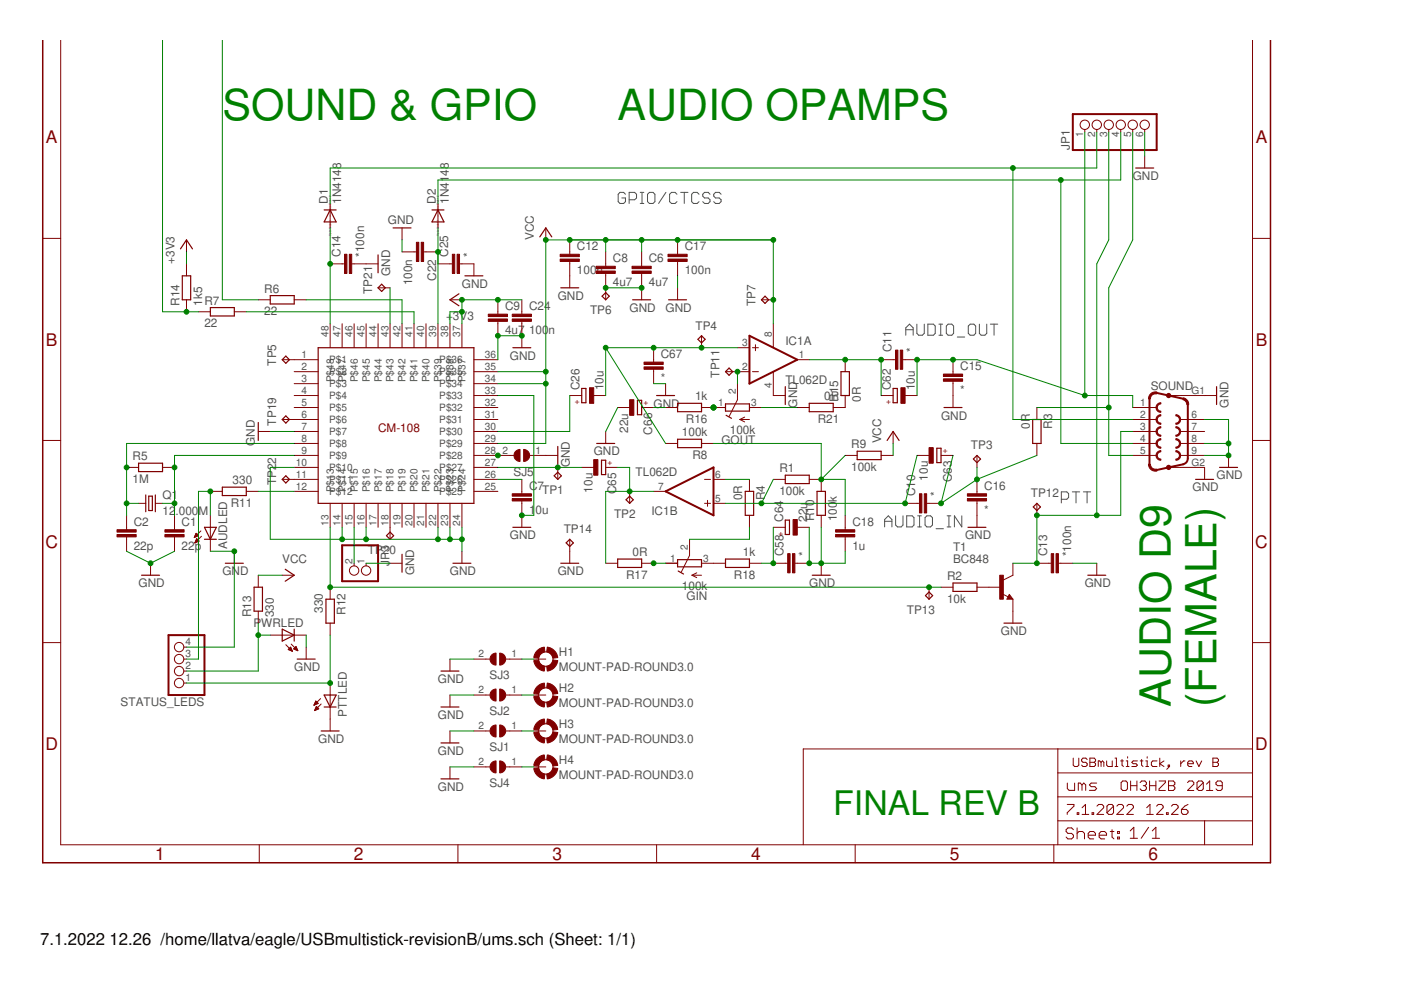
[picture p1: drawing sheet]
<svg xmlns="http://www.w3.org/2000/svg" width="297mm" height="210mm" viewBox="0 0 297 210" stroke-linecap="round" stroke-linejoin="round" font-family="sans-serif">
<g fill="none" stroke="#505050" stroke-width=".21">
<path d="M132.6 41.2l-.4-.4h-.8l-.3 .4v1.6l.3 .3h.8l.4-.3v-.8h-.8M133.4 42.4h1.2l.4-.4v-.8l-.4-.4h-1.2v2.3M135.7 40.8h.8M135.7 43.1h.8M136.1 40.8v2.3M137.7 40.8h.8l.4 .4v1.6l-.4 .3h-.8l-.4-.3v-1.6zM141.2 40.8l-1.6 2.3M143.5 41.2l-.4-.4h-.7l-.4 .4v1.6l.4 .3h.7l.4-.3M144.3 40.8h1.6M145.1 40.8v2.3M148.2 41.2l-.4-.4h-.8l-.4 .4v1.6l.4 .3h.8l.4-.3M150.5 41.2l-.3-.4h-.8l-.4 .4v.4l.4 .4h.8l.3 .4v.4l-.3 .3h-.8l-.4-.3"/>
<path d="M152.9 41.2l-.4-.4h-.8l-.4 .4v.4l.4 .4h.8l.4 .4v.4l-.4 .3h-.8l-.4-.3M192 71.1v-1.6l.8-.8 .8 .8v1.6M192 69.9h1.6M194.4 68.7v2l.4 .4h.8l.4-.4v-2M196.7 68.7h1.2l.4 .4v1.6l-.4 .4h-1.2zM199.1 71.1h.8M199.1 68.7h.8M199.5 68.7v2.4M201 68.7h.8l.4 .4v1.6l-.4 .4h-.8l-.4-.4v-1.6zM203 71.5h1.5M205.3 69.1l.4-.4h.8l.4 .4v1.6l-.4 .4h-.8l-.4-.4zM207.6 68.7v2l.4 .4h.8l.4-.4v-2"/>
<path d="M210 68.7h1.5M210.8 68.7v2.4M187.6 111.7v-1.5l.7-.8 .8 .8v1.5M187.6 110.5h1.5M189.9 109.4v1.9l.4 .4h.8l.4-.4v-1.9M192.2 109.4h1.2l.4 .3v1.6l-.4 .4h-1.2zM194.6 111.7h.7M194.6 109.4h.7M195 109.4v2.3M196.1 109.7l.4-.3h.8l.4 .3v1.6l-.4 .4h-.8l-.4-.4zM198.5 112.1h1.5M200.8 111.7h.8"/>
<path d="M200.8 109.4h.8M201.2 109.4v2.3M203.9 109.4v2.3l-1.5-2.3v2.3M225 105.9h1.2l.4-.4v-.8l-.4-.4h-1.2v2.3M227.4 104.3h1.5M228.1 104.3v2.3M229.7 104.3h1.5M230.5 104.3v2.3"/>
</g>
<g fill="none" stroke="#800000" stroke-width=".21">
<path d="M265.6 8.5v170.6h-252.7v-170.6M230 27.4v.6M232.5 27.4v.6M235.1 27.4v.6M237.6 27.4v.6M240.2 27.4v.6M242.7 27.4v.6M242.7 33.1v2.5M9.1 50.5h3.8M39.5 50.9v2.5M39.5 55.9v2.6M70 43.2v5.1"/>
<path d="M70 55.9h3M74.6 55.9h5.6M85.2 48.3v2.6M85.2 53.4h3.1M89.8 53.4h3.1M92.9 43.2v5.1M92.9 55.9h3M97.4 55.9h3.1v2.6M115.7 48.3v2.6M120.8 50.9v3M120.8 55.4v5.6M128.4 53.4v3.1"/>
<path d="M128.4 58v5.6M136 53.4v3.1M136 58v5.6M143.7 50.9v3M143.7 55.4v3.1M265.6 50.5h3.8M39.5 63.6v2.5M42.1 66.1h2.5M49.7 66.1h2.5M54.8 63.6h2.5M59.8 76.3h7.7M62.4 78.8h5.1"/>
<path d="M62.4 63.6h2.5M70 68.6v5.1M72.5 68.6v5.1M75.1 68.6v5.1M77.6 68.6v5.1M80.2 68.6v5.1M80.2 61h2.5M82.7 68.6v5.1M85.2 68.6v5.1M87.8 68.6v5.1M90.3 68.6v5.1M92.9 68.6v5.1"/>
<path d="M95.4 68.6v5.1M95.4 63.6h2.5M97.9 68.6v5.1M100.5 76.3h5.1M100.5 78.8h5.1M105.6 63.6v3M105.6 68.1v3.1M110.6 63.6v3M110.6 68.1v5.6M138.6 73.7v3.1M138.6 78.3v3M143.7 61v2.6"/>
<path d="M148.7 71.2v2.5M153.8 78.8h5.1M156.4 73.7h2.5M159.5 78.8h1.3M159.5 73.7h1.3M160.2 73.1v1.3M161.4 63.6h2.6M164 78.8v5.1h2.5M164 68.6v5.1M169 76.3h2.6M179.2 76.3v2.5M186.8 76.3h3.1"/>
<path d="M191.4 76.3h3M202.1 76.3v3M9.1 93.4h3.8M26.8 99.1h2.6M34.5 99.1h2.5M54.8 91.5h2.5M59.8 88.9h7.7M62.4 81.3h5.1M62.4 83.9h5.1M62.4 86.4h5.1M62.4 91.5h5.1M62.4 94h5.1"/>
<path d="M62.4 96.6h5.1M62.4 99.1h5.1M100.5 81.3h5.1M100.5 83.9h5.1M100.5 86.4h5.1M100.5 88.9h5.1M100.5 91.5h5.1M100.5 94h5.1M100.5 96.6h8.5M100.5 99.1h5.1M112.3 96.6h6M118.3 99.1v2.5"/>
<path d="M120.8 83.9h2.5M123.3 99.1h2.6M125.9 83.9h2.5M128.4 99.1h2.6M128.4 91.5v2.5M131 86.4h2.5M136 86.4h2.6M141.1 86.4h2.6M141.1 94h2.6M141.1 81.3v2.6M148.7 86.4h5.1M148.7 94h2.6"/>
<path d="M156.4 81.3v3.5l-1.8 3.5M156.9 88.9h2M156.9 88.9l1 .6M157.9 88.4l-1 .5M158.9 86.4h2.5M169 86.4h2.6M179.2 83.9v2.5h-2.5M179.2 96.6h2.5M186.8 83.9h2.6M186.8 96.6h2.6M189.4 91.5v2.5M191.9 83.9h2.5"/>
<path d="M194.4 96.6h2.6M199.5 96.6h2.6M202.1 80.8v5.6M207.1 96.6v2.5M219.8 86.4v2.5M219.8 94v2.6M240.2 86.4h5M240.2 88.9h5M240.2 91.5h5M240.2 94h5M240.2 96.6h5M247.8 83.9h10.1"/>
<path d="M247.8 99.1h7.6v2.5M250.3 88.9h5.1M250.3 91.5h5.1M250.3 94h5.1M250.3 96.6h5.1M260.5 96.6v2.5M265.6 93.4h3.8M26.8 109.3v3M26.8 113.8v3.1M29.4 106.7h1.5M31.9 119.4v2.6M32.9 106.7h1.6"/>
<path d="M37 109.3v3M37 113.8v3.1M41.2 113.9h.2M41.3 113.8h.4M41.3 113.6h.7M41.3 115.1h.1M41.4 115h.2M41.4 113.5h.6M41.4 113.4h.5M41.4 114.9h.5M41.5 113.3h.3M41.5 114.7h.7"/>
<path d="M41.5 113.2h.1M41.5 114.6h.6M41.6 113.1l.5 .5-.9 .4zM41.6 114.5h.4M41.6 114.4h.2M41.7 114.2h.1M41.7 114.2l-.4 .9M41.7 114.2l.5 .5M42.2 114.7l-.9 .4M42.6 112.6l-1.4 1.4M42.7 113.7l-1.4 1.4M44.6 104.2h2.5"/>
<path d="M44.6 109.3v7.6M49.7 116.9v2.5M52.2 104.2h2.6M59.8 101.6h7.7M62.4 104.2h5.1M70 106.7v5.1M72.5 106.7v5.1M75.1 106.7v5.1M75.1 119.4v.6M77.6 106.7v5.1M77.6 119.4v.6M80.2 106.7v5.1"/>
<path d="M82.7 106.7v7.6M82.7 119.4h2.5M85.2 106.7v5.1M87.8 106.7v5.1M90.3 106.7v5.1M92.9 106.7v5.1M95.4 106.7v5.1M97.9 106.7v5.1M97.9 116.9v2.5M100.5 101.6h5.1M100.5 104.2h5.1M110.6 101.6v3.1"/>
<path d="M110.6 106.2v5.6M120.8 114.3v5.1M128.4 119.4h2.6M133.5 104.2v2.5M136 119.4h2.6M138.6 104.2h2.5M141.1 119.4h2.6M146.2 114.3v3.5l-1.8 3.5M148.7 119.4h5.1M149.4 101.6h1.2M149.4 106.7h1.2M150 106.1v1.3"/>
<path d="M151.3 101.6h2.5M151.3 106.7h2.5M158.9 119.4h2.5M158.9 101.6v2.6M158.9 109.3v2.5M164 101.6h2.5M164 119.4h3M164 111.8h2.5M168.5 119.4h3.1M169 111.8h2.6M171.6 101.6h2.5v2.6M174.1 109.3v2.5"/>
<path d="M174.1 119.4v2.6M179.2 109.3v3M179.2 113.8v3.1M191.9 106.7h3M196.5 106.7h3M207.1 101.6v3.1M207.1 106.2v5.6M214.8 119.4v2.6l-2.1 1M219.8 119.4h3.1M219.8 106.7v2.6M224.4 119.4h3.1M232.5 119.4v2.6"/>
<path d="M9.1 136.2h3.8M39 137.2h.5M39 139.7h.5M54.8 122v2.5M54.8 129.6v2.5M57.3 134.7h7.6M59.8 122h2.6M60.6 136.7l1.4 1.4M61.1 137.7l.5-.5 .4 .9zM61.2 137.6h.6M61.2 137.8h.7M61.3 137.5h.5"/>
<path d="M61.4 137.4h.3M61.5 137.9h.4M61.6 137.3h.1M61.7 136.6l1.4 1.4M61.8 138h.2M62.3 137.6l.5-.5 .3 .9zM62.3 137.5h.6M62.4 137.6h.6M62.4 137.4h.5M62.6 137.3h.2M62.7 137.8h.4M62.7 137.2h.1"/>
<path d="M62.9 137.9h.2M64.9 137.2v2.5M70 124.5v2.5M70 132.1v2.6M95.4 139.7v2.6M100.5 139.7h3.4M107.2 139.7h3.4M113.2 139.7h2.5M146.7 122h2M146.7 122l1 .5M147.7 121.5l-1 .5M197 124.5v2.5"/>
<path d="M199.5 124.5h2.6M207.1 124.5h5.1M212.5 125.9l1.3 .7M214 126l.8 1h-1.3zM214.8 127v5.1M265.6 136.2h3.8M39 144.8h.5M39 142.3h.5M66.6 149.5h.1M66.7 149.4h.3M66.7 149.2h.6M66.8 149.1h.6"/>
<path d="M66.8 150.6h.2M66.8 149h.5M66.8 150.4h.4M66.8 150.3h.7M66.9 148.9h.3M66.9 148.7h.2M66.9 150.2h.6M67 148.6l.5 .5-.9 .4zM67 150.1h.4M67 149.9h.2M67.1 149.8h.1M67.1 149.8l.5 .5-.9 .4z"/>
<path d="M68 148.1l-1.4 1.4M68.1 149.3l-1.4 1.4M70 144.8v10.2M95.4 147.4v2.5M95.4 155v2.5M100.5 147.4h3.4M100.5 155h3.4M107.2 147.4h3.4M107.2 155h3.4M113.2 147.4h2.5M113.2 155h2.5M224.3 158.8v20.3"/>
<path d="M265.6 158.8h-95.3v20.3M55 179.1v3.8M95.4 162.6v2.5M97.1 179.1v3.8M100.5 162.6h3.4M107.2 162.6h3.4M113.2 162.6h2.5M139.2 179.1v3.8M181.3 179.1v3.8M223.4 179.1v3.8M224.3 174h41.3M224.3 169h41.3"/>
<path d="M224.3 163.9h41.3M226.3 170.6h1.4v.3l-1.4 1.4v.4M226.3 166v1.2l.4 .4h1.1v-1.6M227.5 160.7v1.5l.3 .3h.6l.3-.3v-1.5M227.6 175.9l-.4-.4h-.8l-.4 .4v.4l.4 .4h.8l.4 .4v.4l-.4 .4h-.8l-.4-.4M228.4 176.7l.4-.4h.7l.4 .4v1.2M228.4 175.5v2.4M228.4 172.3h.3v.4h-.3zM229.4 166.4l-.4-.4h-.4v1.6M229.4 166.4v1.2M229.4 166.4l.4-.4 .4 .4v1.2M229.4 172.7h1.4"/>
<path d="M229.4 171.3l.7-.7v2.1M230.5 161l-.3-.3h-.6l-.3 .3v.3l.3 .3h.6l.3 .3v.3l-.3 .3h-.6l-.3-.3M230.7 177.1h1.6v-.4l-.4-.4h-.8l-.4 .4v.8l.4 .4h.8M231.1 160.7h.9l.3 .3v.3l-.3 .3 .3 .3v.3l-.3 .3h-.9zM231.1 161.6h.9M231.5 172.3h.4v.4h-.4zM232.5 166h-1.1l-.4 .4 .4 .4h.7l.4 .4-.4 .4h-1.1M232.6 170.9l.3-.3h.7l.4 .3v.4l-1.4 1.4h1.4M233 177.1h1.6v-.4l-.4-.4h-.8l-.4 .4v.8l.4 .4h.8M233.4 161.6l-.2-.3h-.3v1.2M233.4 161.6v.9M233.4 161.6l.3-.3 .3 .3v.9"/>
<path d="M234.6 161.3v.9l.3 .3h.9v-1.2M235.4 176.3h.8M235.8 175.9v1.6l.4 .4M236.1 170.9l-.3-.3h-.7l-.4 .3v1.4M236.1 170.9v1.4l-.3 .4h-.7l-.4-.4M236.1 170.9l-1.4 1.4M236.4 162.5h.6M236.4 160.7h.3v1.8M236.8 170.9l.4-.3h.6l.4 .3v.4l-1.4 1.4h1.4M236.9 176.3h.4v.4h-.4zM236.9 177.5h.4v.4h-.4zM237.6 161.3h.6"/>
<path d="M237.7 165.9l.3-.3h.7l.3 .3v1.4l-.3 .3h-.7l-.3-.3zM237.9 161v1.2l.3 .3M238.8 162.5h.6M238.8 161.3h.3v1.2M238.9 170.9l.3-.3h.8l.3 .3v.4l-1.4 1.4h1.4M239.1 160.4v.3M239.6 176.2l.8-.8v2.3M239.6 177.7h1.6M239.7 165.6v2M239.7 166.6h1.3M241 165.6v2M241.2 161.3h-.9l-.3 .3 .3 .3h.6l.3 .3-.3 .3h-.9"/>
<path d="M241.7 165.9l.4-.3h.6l.4 .3v.4l-.4 .3M241.7 161.3h.6M242 161v1.2l.3 .3M242.4 166.6h.3M242.7 166.6l.4 .3v.4l-.4 .3h-.6l-.4-.3M242.9 162.5h.6M242.9 161.3h.3v1.2M243.1 172.7h1.4M243.1 171.3l.7-.7v2.1M243.2 160.4v.3M243.5 175.4l-1.5 2.3M243.7 166.6h1.4"/>
<path d="M243.7 165.6v2M244.3 176.2l.8-.8v2.3M244.3 177.7h1.6M245.1 165.6v2M245.2 170.9l.4-.3h.7l.3 .3v.4l-1.4 1.4h1.4M245.3 161.3h-.9l-.3 .3v.6l.3 .3h.9M245.7 165.6h1.4v.3l-1.4 1.4v.3h1.4M245.9 160.7v1.8M246.8 161.3l-.9 .6 .9 .6M247.3 172.3h.4v.4h-.4zM247.7 162.2h.3v.3h-.3zM247.8 165.6h1l.3 .3v.4l-.3 .3 .3 .3v.4l-.3 .3h-1z"/>
<path d="M247.8 166.6h1M248 162.5l-.6 .6M248.4 170.9l.3-.3h.7l.4 .3v.4l-1.4 1.4h1.4M250.3 161.3v1.2M250.5 171.6h1l.4 .4v.3l-.4 .4h-.7l-.3-.4zM251.2 161.3h-.3l-.6 .6M251.8 165.9l.3-.3h.7l.3 .3v.4l-1.3 1.3h1.3M251.8 161.9h1.2v-.3l-.3-.3h-.6l-.3 .3v.6l.3 .3h.6M251.9 170.6l-.7 .3-.7 .7M253.6 161.3l.6 1.2 .6-1.2M255.1 165.9l-.3-.3h-.7l-.3 .3v1.4M255.1 165.9v1.4l-.3 .3h-.7l-.3-.3"/>
<path d="M255.1 165.9l-1.3 1.4M255.4 174v5.1M255.8 167.6h1.3M255.8 166.3l.7-.7v2M257.2 160.7h.8l.3 .3v.3l-.3 .3 .3 .3v.3l-.3 .3h-.8zM257.2 161.6h.8M259.1 166.6h-1l-.3-.3v-.4l.3-.3h.7l.3 .3v1.4l-.3 .3h-.7l-.3-.3"/>
<circle cx="230" cy="26.5" r=".99"/>
<circle cx="232.5" cy="26.5" r=".99"/>
<circle cx="235.1" cy="26.5" r=".99"/>
<circle cx="237.6" cy="26.5" r=".99"/>
<circle cx="240.2" cy="26.5" r=".99"/>
<circle cx="242.7" cy="26.5" r=".99"/>
<circle cx="38" cy="137.2" r=".99"/>
<circle cx="38" cy="139.7" r=".99"/>
<circle cx="75.1" cy="121" r=".99"/>
<circle cx="77.6" cy="121" r=".99"/>
<circle cx="115.7" cy="139.7" r="1.52"/>
<circle cx="38" cy="142.3" r=".99"/>
<circle cx="38" cy="144.8" r=".99"/>
<circle cx="115.7" cy="155" r="1.52"/>
<circle cx="115.7" cy="147.4" r="1.52"/>
<circle cx="115.7" cy="162.6" r="1.52"/>
</g>
<g fill="none" stroke="#800000" stroke-width=".25">
<path d="M240.8 35.6h3.8M38.3 52.8l1.2-1.9 1.3 1.9M38.7 58.5h1.7v5.1h-1.7zM68.7 44.5h2.6M70 44.5l1.3 2.6h-2.6zM80.2 54v3.8M83.3 48.3h3.8M91.6 44.5h2.5M92.9 44.5l1.2 2.6h-2.5zM98.6 58.5h3.8M114.4 50.2l1.3-1.9 1.3 1.9M44.6 65.2h5.1v1.8h-5.1z"/>
<path d="M57.3 62.7h5.1v1.8h-5.1zM60.6 75.5l.8 .8-.8 .7-.8-.7zM67.5 73.7h33v33h-33zM80.9 60.3l.8 .7-.8 .8-.7-.8zM97.3 62.3l-1.9 1.3 1.9 1.2M108.7 73.7h3.8M118.9 61h3.8M127.7 62.8l.7-.8 .8 .8-.8 .8zM134.1 63.6h3.8M141.8 63.6h3.8M148 71.9l.7-.7 .8 .7-.8 .8zM154.6 78l.7 .8-.7 .8-.8-.8z"/>
<path d="M162.2 62.8l.8 .8-.8 .7-.8-.7zM178.3 78.8h1.8v5.1h-1.8zM29.4 98.2h5.1v1.8h-5.1zM54.8 89.6v3.8M60.6 88.2l.8 .7-.8 .8-.8-.8zM118.3 94.7v3.8M123.3 82.4h.9v3h-.9zM126.5 94h3.8M127.5 97.6h.9v3h-.9zM135.1 84.9h.9v3h-.9zM139.2 83.9h3.8M143.7 93.1h5v1.8h-5z"/>
<path d="M143.7 85.5h5v1.8h-5zM153.8 85.6h5.1v1.6h-5.1zM153.9 88.1l1.2 .6M166.5 82v3.8M171.6 85.5h5.1v1.8h-5.1zM181.7 95.7h5.1v1.8h-5.1zM188.1 93.4l1.3-1.9 1.2 1.9M189.4 82.4h.8v3h-.8zM198.6 95h.9v3.1h-.9zM200.2 86.4h3.8M206.4 97.3l.7-.7 .8 .7-.8 .8zM218.9 88.9h1.8v5.1h-1.8z"/>
<path d="M257.9 82v3.8M258.6 99.1h3.8M30.9 104.9v3.6M31.5 105.2h.8v3h-.8zM32.9 104.9v3.6M43.3 111.8h2.6l-1.3 2.5zM43.3 114.3h2.6M47.1 103.3h5.1v1.8h-5.1zM47.8 119.4h3.8M60.6 100.9l.8 .7-.8 .8-.8-.8zM81.9 113.6l.8-.8 .8 .8-.8 .7zM85.2 117.5v3.8"/>
<path d="M96 119.4h3.8M108.7 111.8h3.8M117.5 100.9l.8-.8 .7 .8-.7 .7zM118.9 119.4h3.8M120.8 114.3l.8 .8-.8 .8-.8-.8zM131 118.5h5v1.8h-5zM132.7 106l.8-.8 .8 .8-.8 .7zM143.7 118.7h5v1.5h-5zM153.8 118.5h5.1v1.8h-5.1zM158 104.2h1.8v5.1h-1.8zM166.5 100.8h5.1v1.7h-5.1zM166.5 110.3h.9v3h-.9z"/>
<path d="M173.2 104.2h1.8v5.1h-1.8zM205.2 111.8h3.8M219.1 107.5l.7-.8 .8 .8-.8 .7zM253.5 101.6h3.8M30 122h3.8M53.9 124.5h1.7v5.1h-1.7zM59.8 133.4l2.6 1.3-2.6 1.2zM60.5 120.7l1.9 1.3-1.9 1.2M62.4 133.4v2.5M63 139.7h3.8M69.1 127h1.8v5.1h-1.8zM143.8 121.1l1.1 .6"/>
<path d="M172.2 122h3.8M197 125.5l.7 .8-.7 .7-.8-.7zM202.1 123.6h5v1.8h-5zM212.9 132.1h3.8M214 126.5l.1 .3h-.4l.3-.5 .5 .6h-.8M230.6 122h3.8M68.1 155h3.8M68.7 147.4h2.6l-1.3 2.5zM68.7 149.9h2.6M93.5 149.9h3.8M93.5 157.5h3.8M93.5 142.3h3.8"/>
<path d="M93.5 165.1h3.8"/>
</g>
<g fill="#800000" stroke="#800000" stroke-width=".21">
<path d="M35 113.3h4v.5h-4z"/>
<path d="M35 112.3h4v.5h-4z"/>
<path d="M24.8 113.3h4.1v.5h-4.1z"/>
<path d="M24.8 112.3h4.1v.5h-4.1z"/>
<path d="M134 57.5h4.1v.5h-4.1z"/>
<path d="M134 56.5h4.1v.5h-4.1z"/>
<path d="M108.6 105.7h4.1v.5h-4.1z"/>
<path d="M108.6 104.7h4.1v.5h-4.1z"/>
<path d="M126.4 57.5h4.1v.5h-4.1z"/>
<path d="M126.4 56.5h4.1v.5h-4.1z"/>
<path d="M103.5 67.6h4.1v.5h-4.1z"/>
<path d="M103.5 66.6h4.1v.5h-4.1z"/>
<path d="M212 122h.7v5h-.7z"/>
<path d="M196 104.7h.5v4.1h-.5z"/>
<path d="M194.9 104.7h.6v4.1h-.6z"/>
<path d="M190.9 74.2h.5v4.1h-.5z"/>
<path d="M189.9 74.2h.5v4.1h-.5z"/>
<path d="M118.8 54.9h4v.5h-4z"/>
<path d="M118.8 53.9h4v.5h-4z"/>
<path d="M223.9 117.4h.5v4.1h-.5z"/>
<path d="M222.9 117.4h.5v4.1h-.5z"/>
<path d="M74.1 53.9h.5v4.1h-.5z"/>
<path d="M73 53.9h.6v4.1h-.6z"/>
<path d="M200 80.3h4.1v.5h-4.1z"/>
<path d="M200 79.3h4.1v.5h-4.1z"/>
<path d="M205.1 105.7h4.1v.5h-4.1z"/>
<path d="M205.1 104.7h4.1v.5h-4.1z"/>
<path d="M141.6 54.9h4.1v.5h-4.1z"/>
<path d="M141.6 53.9h4.1v.5h-4.1z"/>
<path d="M88.3 51.4h.5v4h-.5z"/>
<path d="M89.3 51.4h.5v4h-.5z"/>
<path d="M108.6 67.6h4.1v.5h-4.1z"/>
<path d="M108.6 66.6h4.1v.5h-4.1z"/>
<path d="M96.9 53.9h.5v4.1h-.5z"/>
<path d="M95.9 53.9h.5v4.1h-.5z"/>
<path d="M177.2 113.3h4v.5h-4z"/>
<path d="M177.2 112.3h4v.5h-4z"/>
<path d="M168 117.4h.5v4.1h-.5z"/>
<path d="M167 117.4h.5v4.1h-.5z"/>
<path d="M125 82.2h.9v3.3h-.9z"/>
<path d="M191 82.2h.9v3.3h-.9z"/>
<path d="M197 94.9h.9v3.3h-.9z"/>
<path d="M168.1 110.2h.9v3.3h-.9z"/>
<path d="M125.9 97.5h.9v3.3h-.9z"/>
<path d="M133.5 84.8h.9v3.3h-.9z"/>
<path d="M136.5 77.8h4.1v.5h-4.1z"/>
<path d="M136.5 76.8h4.1v.5h-4.1z"/>
</g>
<path d="M227.5 24.2h17.7v7.6h-17.7zM158.9 71.2l10.1 5.1-10.1 5zM243.7 84.6v13.8M245.3 83.3l5.5 1.2M251.8 85.8v11.4l-.1 .5-.3 .5-.6 .2-5.5 1.3M72.5 115.6h7.7v7.6h-7.7zM141.1 104.2l10.2-5.1v10.2zM35.7 134.7h7.6v12.7h-7.6z" fill="none" stroke="#800000" stroke-width=".42"/>
<g fill="#800000" stroke="#800000" stroke-width=".21">
<path d="M116 144.8a2.59 2.59 0 0 1 2.3 2.2l-1.1 .2-.4-.9-.9-.5z" fill-rule="evenodd"/>
<path d="M113.7 145.7l.7-.5 1-.4 .1 1-.6 .3a1.4 1.4 0 0 0-.7 1.1l-1-.2z" fill-rule="evenodd"/>
<path d="M113.2 147.7l1-.1 .4 .9 .9 .4-.1 1a2.52 2.52 0 0 1-2.2-2.2z" fill-rule="evenodd"/>
<path d="M115.9 148.9a1.51 1.51 0 0 0 1.3-1.3l1.1 .1a2.59 2.59 0 0 1-2.3 2.2z" fill-rule="evenodd"/>
<path d="M245.4 88.2l.6-.3h.1v.3a.76 .76 0 0 0-.7 .7 .76 .76 0 0 0 .7 .8v.3a1.01 1.01 0 0 1-.9-.7 1.01 1.01 0 0 1 .2-1.1z" fill-rule="evenodd"/>
<path d="M249.3 87.9a1.02 1.02 0 0 1 1 1 1.02 1.02 0 0 1-1 1.1v-.3a.76 .76 0 0 0 .8-.8 .76 .76 0 0 0-.8-.7z" fill-rule="evenodd"/>
<path d="M245.4 85.6l.6-.2h.1v.2a.76 .76 0 0 0-.7 .8 .76 .76 0 0 0 .7 .8v.2a1.01 1.01 0 0 1-.9-.6 1.01 1.01 0 0 1 .2-1.2z" fill-rule="evenodd"/>
<path d="M249.3 93a1.02 1.02 0 0 1 1 1 1.02 1.02 0 0 1-1 1v-.2a.76 .76 0 0 0 .8-.8 .76 .76 0 0 0-.8-.7z" fill-rule="evenodd"/>
<path d="M245.4 90.7l.6-.2h.1v.2a.76 .76 0 0 0-.7 .8 .76 .76 0 0 0 .7 .7v.3a1.01 1.01 0 0 1-.9-.6 1.01 1.01 0 0 1 .2-1.2z" fill-rule="evenodd"/>
<path d="M249.3 90.5a1.02 1.02 0 0 1 1 1 1.02 1.02 0 0 1-1 1v-.3a.76 .76 0 0 0 .8-.7 .76 .76 0 0 0-.8-.8z" fill-rule="evenodd"/>
<path d="M245.4 93.3l.6-.3h.1v.3a.76 .76 0 0 0-.7 .7 .76 .76 0 0 0 .7 .8v.2a1.01 1.01 0 0 1-.9-.6 1.01 1.01 0 0 1 .2-1.1z" fill-rule="evenodd"/>
<path d="M249.3 95.5a1.02 1.02 0 0 1 1 1.1 1.02 1.02 0 0 1-1 1v-.3a.76 .76 0 0 0 .8-.7 .76 .76 0 0 0-.8-.8z" fill-rule="evenodd"/>
<path d="M245.4 95.8l.6-.3h.1v.3a.76 .76 0 0 0-.7 .8 .76 .76 0 0 0 .7 .7v.3a1.01 1.01 0 0 1-.9-.7 1.01 1.01 0 0 1 .2-1.1z" fill-rule="evenodd"/>
<path d="M243.9 83.5l.6-.3 .8-.1-.1 .4-.8 .2-.3 .3-.2 .6h-.4z" fill-rule="evenodd"/>
<path d="M250.9 84.3l.5 .2 .4 .5 .2 .8h-.4l-.1-.6-.7-.4z" fill-rule="evenodd"/>
<path d="M243.5 98.4h.4l.2 .5 .3 .4 .8 .2 .1 .4a1.46 1.46 0 0 1-1.8-1.5z" fill-rule="evenodd"/>
<path d="M104.2 146.5l1-.4v2.5a1.26 1.26 0 0 1-1.2-.7 1.26 1.26 0 0 1 .2-1.4z" fill-rule="evenodd"/>
<path d="M105.9 146.1a1.27 1.27 0 0 1 1.3 1.3 1.27 1.27 0 0 1-1.3 1.2z" fill-rule="evenodd"/>
<path d="M116 152.4a2.59 2.59 0 0 1 2.3 2.3l-1.1 .1-.4-.9-.9-.4z" fill-rule="evenodd"/>
<path d="M113.7 153.3l.7-.5 1-.4 .1 1.1-.6 .2a1.4 1.4 0 0 0-.7 1.1l-1-.1z" fill-rule="evenodd"/>
<path d="M113.2 155.3l1-.1 .4 .9 .9 .4-.1 1a2.52 2.52 0 0 1-2.2-2.2z" fill-rule="evenodd"/>
<path d="M115.9 156.5a1.51 1.51 0 0 0 1.3-1.3l1.1 .1a2.59 2.59 0 0 1-2.3 2.2z" fill-rule="evenodd"/>
<path d="M104.2 154.1l1-.4v2.6a1.26 1.26 0 0 1-1.2-.8 1.26 1.26 0 0 1 .2-1.4z" fill-rule="evenodd"/>
<path d="M105.9 153.7a1.27 1.27 0 0 1 1.3 1.3 1.27 1.27 0 0 1-1.3 1.3z" fill-rule="evenodd"/>
<path d="M104.2 138.9l1-.4v2.5a1.26 1.26 0 0 1-1.2-.7 1.26 1.26 0 0 1 .2-1.4z" fill-rule="evenodd"/>
<path d="M105.9 138.5a1.27 1.27 0 0 1 1.3 1.2 1.27 1.27 0 0 1-1.3 1.3z" fill-rule="evenodd"/>
<path d="M116 137.2a2.59 2.59 0 0 1 2.3 2.2l-1.1 .2-.4-.9-.9-.5z" fill-rule="evenodd"/>
<path d="M113.7 138.1l.7-.6 1-.3 .1 1-.6 .3a1.4 1.4 0 0 0-.7 1.1l-1-.2z" fill-rule="evenodd"/>
<path d="M113.2 140.1l1-.2 .4 .9 .9 .5-.1 1a2.52 2.52 0 0 1-2.2-2.2z" fill-rule="evenodd"/>
<path d="M115.9 141.3a1.51 1.51 0 0 0 1.3-1.4l1.1 .2a2.59 2.59 0 0 1-2.3 2.2z" fill-rule="evenodd"/>
<path d="M104.2 161.8l1-.5v2.6a1.26 1.26 0 0 1-1.2-.8 1.26 1.26 0 0 1 .2-1.3z" fill-rule="evenodd"/>
<path d="M105.9 161.3a1.27 1.27 0 0 1 1.3 1.3 1.27 1.27 0 0 1-1.3 1.3z" fill-rule="evenodd"/>
<path d="M116 160.1a2.59 2.59 0 0 1 2.3 2.2l-1.1 .1-.4-.9-.9-.4z" fill-rule="evenodd"/>
<path d="M113.7 161l.7-.6 1-.3 .1 1-.6 .2a1.4 1.4 0 0 0-.7 1.1l-1-.1z" fill-rule="evenodd"/>
<path d="M113.2 162.9l1-.1a1.51 1.51 0 0 0 1.3 1.3l-.1 1a2.59 2.59 0 0 1-2.2-2.2z" fill-rule="evenodd"/>
<path d="M115.9 164.1l.9-.4 .4-.9 1.1 .1a2.59 2.59 0 0 1-2.3 2.2z" fill-rule="evenodd"/>
<path d="M109.3 95.7l1-.4v2.5a1.26 1.26 0 0 1-1.2-.7 1.26 1.26 0 0 1 .2-1.4z" fill-rule="evenodd"/>
<path d="M111 95.3a1.27 1.27 0 0 1 1.3 1.3 1.27 1.27 0 0 1-1.3 1.2z" fill-rule="evenodd"/>
</g>
<g fill="none" stroke="#800000" stroke-width=".61">
<circle cx="247.8" cy="99.1" r=".25"/>
<circle cx="247.8" cy="83.9" r=".25"/>
</g>
<path d="M269.4 8.5v174.4h-260.3v-174.4" fill="none" stroke="#800000" stroke-width=".32"/>
<g fill="none" stroke="#008000" stroke-width=".21">
<path d="M34.5 8.5v57.6h7.6M47.1 8.5v55.1h7.7M214.8 35.6v53.3h25.4M224.9 38.2v55.8h15.3M230 28v55.9M232.5 28v7.6h-162.5v7.6M235.1 28v22.9l-2.6 5v53.4M237.6 28v10.2h-144.7v5M240.2 28v22.9l-5.1 10.1v35.6h5.1M242.7 28v5.1M39.5 53.4v2.5M70 48.3v20.3"/>
<path d="M85.2 50.9v2.5M92.9 48.3v20.3M128.4 50.9v2.5M136 50.9v2.5M143.7 58.5v2.5M52.2 66.1h35.6v2.5M64.9 63.6h20.3v5M82.7 61v7.6M97.9 66.1h-2.5v2.5M105.6 78.8h10.1M110.6 63.6h-12.7v5M110.6 71.2h-5v5.1"/>
<path d="M128.4 61h7.6M128.4 73.7v10.2M128.4 73.7h28M128.4 73.7l12.7 20.3M156.4 78.8v2.5M164 68.6v-17.7h-48.3v43.1h-10.1M171.6 76.3h15.2v7.6M57.3 91.5h5.1M62.4 99.1h-5.1v15.2h40.6M62.4 96.6h-25.4v12.7M62.4 94h-35.6v15.3M105.6 99.1h17.7"/>
<path d="M105.6 83.9h7.6v25.4h-2.6M105.6 81.3h10.1M120.8 83.9v7.6h-15.2M131 99.1h2.5v5.1M131 86.4l-2.6 5.1M138.6 81.3h2.5M138.6 86.4h2.5M151.3 94h22.8v7.6M161.4 86.4h7.6M179.2 96.6l-5.1 5M189.4 94v2.6M194.4 96.6l-2.5 10.1h-38.1"/>
<path d="M194.4 83.9v-7.6h12.7l22.9 7.6M202.1 96.6l-2.6 10.1 7.6-5.1M207.1 99.1v2.5M219.8 96.6l-12.7 5M219.8 86.4h15.3M230 83.9h10.2v2.5M240.2 91.5h-2.6v17.8h-17.8v10.1h-5M255.4 88.9h5.1v7.7h-5.1M255.4 94h5.1M26.8 116.9l5.1 2.5 5.1-2.5M26.8 106.7h2.6M34.5 106.7h2.5"/>
<path d="M44.6 116.9h5.1v20.3h-10.2M44.6 109.3v-5.1h-2.5v35.5h-2.6M54.8 104.2h7.6M70 111.8v12.7h129.5M72.5 111.8v2.5M75.1 111.8v7.6M77.6 111.8v2.5M77.6 119.4h5.1M92.9 111.8v2.5M95.4 111.8v2.5M97.9 111.8v5.1M105.6 101.6h5"/>
<path d="M138.6 119.4h2.5M138.6 104.2h-10.2v15.2M153.8 101.6h5.1M158.9 111.8v2.5h-12.7M164 111.8v7.6h-2.6M164 101.6l-2.6 5.1M171.6 111.8v7.6h7.6v-2.5M174.1 111.8v7.6M174.1 101.6h5.1v7.7M227.5 119.4h5M54.8 122h5M54.8 132.1v10.2h-15.3"/>
<path d="M54.8 134.7h2.5M64.9 134.7v2.5M70 134.7v10.1h-30.5M95.4 139.7h5.1M110.6 139.7h2.6M95.4 147.4h5.1M95.4 155h5.1M110.6 147.4h2.6M110.6 155h2.6M95.4 162.6h5.1M110.6 162.6h2.6"/>
</g>
<g fill="#008000" stroke="#008000" stroke-width=".21">
<circle cx="31.9" cy="119.4" r=".51"/>
<circle cx="95.4" cy="114.3" r=".51"/>
<circle cx="92.9" cy="114.3" r=".51"/>
<circle cx="77.6" cy="114.3" r=".51"/>
<circle cx="72.5" cy="114.3" r=".51"/>
<circle cx="97.9" cy="114.3" r=".51"/>
<circle cx="105.6" cy="71.2" r=".51"/>
<circle cx="110.6" cy="71.2" r=".51"/>
<circle cx="136" cy="61" r=".51"/>
<circle cx="128.4" cy="61" r=".51"/>
<circle cx="49.7" cy="116.9" r=".51"/>
<circle cx="110.6" cy="109.3" r=".51"/>
<circle cx="260.5" cy="96.6" r=".51"/>
<circle cx="260.5" cy="94" r=".51"/>
<circle cx="174.1" cy="119.4" r=".51"/>
<circle cx="171.6" cy="119.4" r=".51"/>
<circle cx="26.8" cy="106.7" r=".51"/>
<circle cx="26.8" cy="99.1" r=".51"/>
<circle cx="37" cy="106.7" r=".51"/>
<circle cx="37" cy="99.1" r=".51"/>
<circle cx="133.5" cy="104.2" r=".51"/>
<circle cx="118.3" cy="99.1" r=".51"/>
<circle cx="70" cy="124.5" r=".51"/>
<circle cx="197" cy="124.5" r=".51"/>
<circle cx="70" cy="55.9" r=".51"/>
<circle cx="214.8" cy="35.6" r=".51"/>
<circle cx="174.1" cy="101.6" r=".51"/>
<circle cx="202.1" cy="76.3" r=".51"/>
<circle cx="230" cy="83.9" r=".51"/>
<circle cx="194.4" cy="76.3" r=".51"/>
<circle cx="199.5" cy="106.7" r=".51"/>
<circle cx="207.1" cy="101.6" r=".51"/>
<circle cx="219.8" cy="119.4" r=".51"/>
<circle cx="232.5" cy="109.3" r=".51"/>
<circle cx="219.8" cy="109.3" r=".51"/>
<circle cx="128.4" cy="50.9" r=".51"/>
<circle cx="164" cy="50.9" r=".51"/>
<circle cx="143.7" cy="50.9" r=".51"/>
<circle cx="136" cy="50.9" r=".51"/>
<circle cx="115.7" cy="78.8" r=".51"/>
<circle cx="115.7" cy="50.9" r=".51"/>
<circle cx="115.7" cy="81.3" r=".51"/>
<circle cx="120.8" cy="50.9" r=".51"/>
<circle cx="164" cy="63.6" r=".51"/>
<circle cx="128.4" cy="73.7" r=".51"/>
<circle cx="138.6" cy="73.7" r=".51"/>
<circle cx="148.7" cy="73.7" r=".51"/>
<circle cx="39.5" cy="66.1" r=".51"/>
<circle cx="235.1" cy="86.4" r=".51"/>
<circle cx="179.2" cy="76.3" r=".51"/>
<circle cx="186.8" cy="76.3" r=".51"/>
<circle cx="70" cy="144.8" r=".51"/>
<circle cx="44.6" cy="104.2" r=".51"/>
<circle cx="92.9" cy="53.4" r=".51"/>
<circle cx="224.9" cy="38.2" r=".51"/>
<circle cx="156.4" cy="78.8" r=".51"/>
<circle cx="151.3" cy="86.4" r=".51"/>
<circle cx="138.6" cy="119.4" r=".51"/>
<circle cx="105.6" cy="96.6" r=".51"/>
<circle cx="105.6" cy="63.6" r=".51"/>
<circle cx="97.9" cy="63.6" r=".51"/>
<circle cx="97.9" cy="66.1" r=".51"/>
<circle cx="54.8" cy="134.7" r=".51"/>
<circle cx="161.4" cy="106.7" r=".51"/>
<circle cx="191.9" cy="106.7" r=".51"/>
<circle cx="164" cy="119.4" r=".51"/>
</g>
<g font-size="9.1" fill="#008000">
<text x="47.1" y="25.5">SOUND &amp; GPIO</text>
<text x="131" y="25.5">AUDIO OPAMPS</text>
<text x="248.3" y="149.9" transform="rotate(-90 248.3 149.9)">AUDIO D9</text>
<text x="257.9" y="149.9" transform="rotate(-90 257.9 149.9)">(FEMALE)</text>
</g>
<text font-size="7.2" fill="#008000" x="176.7" y="172.8">FINAL REV B</text>
<g font-size="3.7" fill="#800000">
<text x="9.7" y="30.4">A</text>
<text x="266.2" y="30.4">A</text>
<text x="9.7" y="73.3">B</text>
<text x="266.2" y="73.3">B</text>
<text x="9.6" y="116.1">C</text>
<text x="266.1" y="116.1">C</text>
<text x="9.6" y="159">D</text>
<text x="266.1" y="159">D</text>
<text x="32.9" y="182.3">1</text>
<text x="75" y="182.3">2</text>
<text x="117.1" y="182.3">3</text>
<text x="159.2" y="182.3">4</text>
<text x="201.4" y="182.3">5</text>
<text x="243.5" y="182.3">6</text>
</g>
<g font-size="3.5">
<text x="8.5" y="200.4">7.1.2022</text>
<text x="23.2" y="200.4">12.26 /home/llatva/eagle/USBmultistick-revisionB/ums.sch (Sheet: 1/1)</text>
</g>
<g font-size="2.5" fill="#505050">
<text x="226.8" y="31.8" transform="rotate(-90 226.8 31.8)">JP1</text>
<text x="240.2" y="38.2">GND</text>
<text x="69.5" y="43.2" transform="rotate(-90 69.5 43.2)">D1</text>
<text x="72.3" y="43.2" transform="rotate(-90 72.3 43.2)">1N4148</text>
<text x="82.2" y="47.6">GND</text>
<text x="92.4" y="43.2" transform="rotate(-90 92.4 43.2)">D2</text>
<text x="95.2" y="43.2" transform="rotate(-90 95.2 43.2)">1N4148</text>
<text x="113.2" y="50.9" transform="rotate(-90 113.2 50.9)">VCC</text>
<text x="122.3" y="53">C12</text>
<text x="145.2" y="53">C17</text>
<text x="37" y="55.9" transform="rotate(-90 37 55.9)">+3V3</text>
<text x="72.2" y="54.4" transform="rotate(-90 72.2 54.4)">C14</text>
<text x="77.2" y="54.4" transform="rotate(-90 77.2 54.4)">*100n</text>
<text x="82.7" y="58.5" transform="rotate(-90 82.7 58.5)">GND</text>
<text x="92.5" y="59.5" transform="rotate(-90 92.5 59.5)">C22</text>
<text x="95" y="54.4" transform="rotate(-90 95 54.4)">C25</text>
<text x="100.1" y="54.4" transform="rotate(-90 100.1 54.4)">*</text>
<text x="122.3" y="58.1">100n</text>
<text x="129.9" y="55.6">C8</text>
<text x="137.6" y="55.6">C6</text>
<text x="145.2" y="58.1">100n</text>
<text x="38" y="64.8" transform="rotate(-90 38 64.8)">R14</text>
<text x="42.8" y="64.8" transform="rotate(-90 42.8 64.8)">1k5</text>
<text x="43.3" y="64.6">R7</text>
<text x="56" y="62.1">R6</text>
<text x="78.9" y="62.3" transform="rotate(-90 78.9 62.3)">TP21</text>
<text x="87.4" y="60.5" transform="rotate(-90 87.4 60.5)">100n</text>
<text x="97.9" y="61">GND</text>
<text x="107.1" y="65.7">C9</text>
<text x="112.2" y="65.7">C24</text>
<text x="118.3" y="63.6">GND</text>
<text x="129.9" y="60.6">4u7</text>
<text x="137.6" y="60.6">4u7</text>
<text x="160.2" y="64.8" transform="rotate(-90 160.2 64.8)">TP7</text>
<text x="43.3" y="69.4">22</text>
<text x="56" y="66.9">22</text>
<text x="94.6" y="67.9">+</text>
<text x="96" y="67.9">3V3</text>
<text x="107.1" y="70.8">4u7</text>
<text x="112.2" y="70.8">100</text>
<text x="116.3" y="70.8">n</text>
<text x="125.1" y="66.6">TP6</text>
<text x="133.5" y="66.1">GND</text>
<text x="141.1" y="66.1">GND</text>
<text x="147.5" y="69.9">TP4</text>
<text x="58.6" y="77.5" transform="rotate(-90 58.6 77.5)">TP5</text>
<text x="108.1" y="76.3">GND</text>
<text x="140.1" y="75.9">C67</text>
<text x="166.5" y="73.1">IC1A</text>
<text x="189" y="74.7" transform="rotate(-90 189 74.7)">C11</text>
<text x="194.1" y="74.7" transform="rotate(-90 194.1 74.7)">*</text>
<text x="122.9" y="82.7" transform="rotate(-90 122.9 82.7)">C26</text>
<text x="127.9" y="82.7" transform="rotate(-90 127.9 82.7)">10u</text>
<text x="140.1" y="81">*</text>
<text x="152.5" y="80.1" transform="rotate(-90 152.5 80.1)">TP11</text>
<text x="166.5" y="81.3">TL062D</text>
<text x="188.9" y="82.7" transform="rotate(-90 188.9 82.7)">C62</text>
<text x="194" y="82.7" transform="rotate(-90 194 82.7)">10u</text>
<text x="203.6" y="83.5">*</text>
<text x="203.6" y="78.4">C15</text>
<text x="244" y="82.6">SOUND</text>
<text x="138.6" y="86.4">GND</text>
<text x="145.4" y="89.7">R16</text>
<text x="147.4" y="84.9">1k</text>
<text x="169" y="86.4" transform="rotate(-90 169 86.4)">GND</text>
<text x="173.4" y="89.7">R21</text>
<text x="174.7" y="84.9">0R</text>
<text x="177.7" y="85.1" transform="rotate(-90 177.7 85.1)">R15</text>
<text x="182.5" y="85.1" transform="rotate(-90 182.5 85.1)">0R</text>
<text x="199.5" y="89">GND</text>
<text x="260.5" y="86.4" transform="rotate(-90 260.5 86.4)">GND</text>
<text x="54" y="94.5" transform="rotate(-90 54 94.5)">GND</text>
<text x="58.6" y="90.2" transform="rotate(-90 58.6 90.2)">TP19</text>
<text x="133.2" y="91.7" transform="rotate(-90 133.2 91.7)">22u</text>
<text x="138.3" y="92.1" transform="rotate(-90 138.3 92.1)">C66</text>
<text x="144.6" y="92.5">100k</text>
<text x="152.9" y="94.2">GOUT</text>
<text x="154.7" y="92">100k</text>
<text x="180.5" y="95.1">R9</text>
<text x="186.8" y="94" transform="rotate(-90 186.8 94)">VCC</text>
<text x="205.9" y="95.3">TP3</text>
<text x="218.3" y="90.9" transform="rotate(-90 218.3 90.9)">0R</text>
<text x="223.1" y="90.9" transform="rotate(-90 223.1 90.9)">R3</text>
<text x="28.1" y="97.6">R5</text>
<text x="108.9" y="100.9">SJ5</text>
<text x="120.8" y="99.1" transform="rotate(-90 120.8 99.1)">GND</text>
<text x="125.9" y="96.6">GND</text>
<text x="134.8" y="100.9">TL062D</text>
<text x="146.8" y="97.3">R8</text>
<text x="165.2" y="100.2">R1</text>
<text x="180.5" y="99.9">100k</text>
<text x="196.7" y="101.9" transform="rotate(-90 196.7 101.9)">10u</text>
<text x="257.9" y="101.7">GND</text>
<text x="28.1" y="102.4">1M</text>
<text x="34.5" y="105.7">Q1</text>
<text x="48.9" y="107.5">R11</text>
<text x="49.3" y="102.7">330</text>
<text x="58.6" y="102.9" transform="rotate(-90 58.6 102.9)">TP22</text>
<text x="112.2" y="103.8">C7</text>
<text x="115" y="104.7">TP1</text>
<text x="125.6" y="104.4" transform="rotate(-90 125.6 104.4)">10u</text>
<text x="130.7" y="104.8" transform="rotate(-90 130.7 104.8)">C65</text>
<text x="157.4" y="106.1" transform="rotate(-90 157.4 106.1)">0R</text>
<text x="162.2" y="106.1" transform="rotate(-90 162.2 106.1)">R4</text>
<text x="165.2" y="105">100k</text>
<text x="177.4" y="106.4" transform="rotate(-90 177.4 106.4)">k</text>
<text x="194.1" y="105.2" transform="rotate(-90 194.1 105.2)">C10</text>
<text x="199.1" y="105.2" transform="rotate(-90 199.1 105.2)">*</text>
<text x="201.8" y="102.3" transform="rotate(-90 201.8 102.3)">C63</text>
<text x="208.7" y="103.8">C16</text>
<text x="218.6" y="105.5">TP12</text>
<text x="252.9" y="104.2">GND</text>
<text x="28.4" y="111.4">C2</text>
<text x="34.5" y="109.3">12</text>
<text x="37.2" y="109.3">.000</text>
<text x="38.5" y="111.4">C1</text>
<text x="42.1" y="109.3">M</text>
<text x="112.2" y="108.9">1</text>
<text x="113.5" y="108.9">0u</text>
<text x="119.5" y="113.1">TP14</text>
<text x="130.2" y="109.8">TP2</text>
<text x="138.1" y="109.1">IC1B</text>
<text x="166" y="110.7" transform="rotate(-90 166 110.7)">C64</text>
<text x="171.1" y="110.7" transform="rotate(-90 171.1 110.7)">22u</text>
<text x="172.6" y="110.5" transform="rotate(-90 172.6 110.5)">R10</text>
<text x="177.4" y="110.5" transform="rotate(-90 177.4 110.5)">100</text>
<text x="180.7" y="111.4">C18</text>
<text x="208.7" y="108.9">*</text>
<text x="28.4" y="116.5">22p</text>
<text x="38.5" y="116.5">22p</text>
<text x="48.2" y="116.4" transform="rotate(-90 48.2 116.4)">AUDLED</text>
<text x="59.8" y="119.4">VCC</text>
<text x="78" y="117.4">TP20</text>
<text x="82.6" y="119.9" transform="rotate(-90 82.6 119.9)">J</text>
<text x="82.6" y="118.7" transform="rotate(-90 82.6 118.7)">P3</text>
<text x="108.1" y="114.3">GND</text>
<text x="134.1" y="117.9">0R</text>
<text x="157.5" y="117.9">1k</text>
<text x="166.1" y="117.9" transform="rotate(-90 166.1 117.9)">C58</text>
<text x="171.2" y="117.9" transform="rotate(-90 171.2 117.9)">*</text>
<text x="180.7" y="116.5">1u</text>
<text x="202.1" y="119.4">BC848</text>
<text x="202.1" y="116.9">T1</text>
<text x="204.6" y="114.3">GND</text>
<text x="222" y="117.9" transform="rotate(-90 222 117.9)">C13</text>
<text x="227.1" y="117.9" transform="rotate(-90 227.1 117.9)">*100n</text>
<text x="29.4" y="124.5">GND</text>
<text x="47.1" y="122">GND</text>
<text x="87.8" y="122" transform="rotate(-90 87.8 122)">GND</text>
<text x="95.4" y="122">GND</text>
<text x="118.3" y="122">GND</text>
<text x="132.7" y="122.7">R17</text>
<text x="144.6" y="125">100k</text>
<text x="155.6" y="122.7">R18</text>
<text x="171.6" y="124.5">GND</text>
<text x="200.8" y="123">R2</text>
<text x="230" y="124.5">GND</text>
<text x="53.3" y="130.9" transform="rotate(-90 53.3 130.9)">R13</text>
<text x="58.1" y="130.9" transform="rotate(-90 58.1 130.9)">330</text>
<text x="68.5" y="129.9" transform="rotate(-90 68.5 129.9)">330</text>
<text x="73.3" y="130.3" transform="rotate(-90 73.3 130.3)">R12</text>
<text x="145.6" y="127.2">GIN</text>
<text x="192.3" y="130.1">TP13</text>
<text x="200.8" y="127.8">10k</text>
<text x="53.7" y="132.9">P</text>
<text x="55.4" y="132.9">WRLED</text>
<text x="212.2" y="134.7">GND</text>
<text x="62.4" y="142.3">GND</text>
<text x="118.5" y="142.2">MOUNT-PAD-ROUND3.0</text>
<text x="118.5" y="139.2">H1</text>
<text x="25.6" y="149.8">STATUS_LEDS</text>
<text x="92.9" y="144.8">GND</text>
<text x="103.8" y="144.1">SJ3</text>
<text x="118.5" y="149.8">MOUNT-PAD-ROUND3.0</text>
<text x="118.5" y="146.8">H2</text>
<text x="73.6" y="151.9" transform="rotate(-90 73.6 151.9)">PTTLED</text>
<text x="92.9" y="152.4">GND</text>
<text x="103.8" y="151.7">SJ2</text>
<text x="118.5" y="154.4">H3</text>
<text x="67.5" y="157.5">GND</text>
<text x="92.9" y="160.1">GND</text>
<text x="103.8" y="159.3">SJ1</text>
<text x="118.5" y="157.4">MOUNT-PAD-ROUND3.0</text>
<text x="92.9" y="167.7">GND</text>
<text x="103.8" y="166.9">SJ4</text>
<text x="118.5" y="165.1">MOUNT-PAD-ROUND3.0</text>
<text x="118.5" y="162">H4</text>
</g>
<text font-size="2.5" fill="#800000" x="80.2" y="91.5">CM-108</text>
<g font-size="2.1" fill="#505050">
<text x="229.6" y="29" transform="rotate(-90 229.6 29)">1</text>
<text x="232.2" y="29" transform="rotate(-90 232.2 29)">2</text>
<text x="234.7" y="29" transform="rotate(-90 234.7 29)">3</text>
<text x="237.3" y="29" transform="rotate(-90 237.3 29)">4</text>
<text x="239.8" y="29" transform="rotate(-90 239.8 29)">5</text>
<text x="242.3" y="29" transform="rotate(-90 242.3 29)">6</text>
<text x="69.6" y="71.4" transform="rotate(-90 69.6 71.4)">48</text>
<text x="72.2" y="71.4" transform="rotate(-90 72.2 71.4)">47</text>
<text x="74.7" y="71.4" transform="rotate(-90 74.7 71.4)">46</text>
<text x="77.3" y="71.4" transform="rotate(-90 77.3 71.4)">45</text>
<text x="79.8" y="71.4" transform="rotate(-90 79.8 71.4)">44</text>
<text x="82.3" y="71.4" transform="rotate(-90 82.3 71.4)">43</text>
<text x="84.9" y="71.4" transform="rotate(-90 84.9 71.4)">42</text>
<text x="87.4" y="71.4" transform="rotate(-90 87.4 71.4)">41</text>
<text x="90" y="71.4" transform="rotate(-90 90 71.4)">40</text>
<text x="92.5" y="71.4" transform="rotate(-90 92.5 71.4)">39</text>
<text x="95" y="71.4" transform="rotate(-90 95 71.4)">38</text>
<text x="97.6" y="71.4" transform="rotate(-90 97.6 71.4)">37</text>
<text x="163.6" y="71.4" transform="rotate(-90 163.6 71.4)">8</text>
<text x="63.9" y="75.9">1</text>
<text x="69.8" y="77">P$1</text>
<text x="93.1" y="77">P$36</text>
<text x="102.8" y="75.9">36</text>
<text x="157.3" y="73.4">3</text>
<text x="169.4" y="75.9">1</text>
<text x="63.9" y="78.4">2</text>
<text x="63.9" y="81">3</text>
<text x="63.9" y="83.5">4</text>
<text x="69.8" y="79.6">P$2</text>
<text x="69.8" y="82.1">P$3</text>
<text x="70.8" y="81" transform="rotate(-90 70.8 81)">P$48</text>
<text x="73.3" y="81" transform="rotate(-90 73.3 81)">P$47</text>
<text x="75.8" y="81" transform="rotate(-90 75.8 81)">P$46</text>
<text x="78.4" y="81" transform="rotate(-90 78.4 81)">P$45</text>
<text x="80.9" y="81" transform="rotate(-90 80.9 81)">P$44</text>
<text x="83.5" y="81" transform="rotate(-90 83.5 81)">P$43</text>
<text x="86" y="81" transform="rotate(-90 86 81)">P$42</text>
<text x="88.5" y="81" transform="rotate(-90 88.5 81)">P$41</text>
<text x="91.1" y="81" transform="rotate(-90 91.1 81)">P$40</text>
<text x="93.1" y="82.1">P$34</text>
<text x="93.1" y="79.6">P$35</text>
<text x="93.6" y="81" transform="rotate(-90 93.6 81)">P$39</text>
<text x="96.2" y="81" transform="rotate(-90 96.2 81)">P$38</text>
<text x="98.7" y="81" transform="rotate(-90 98.7 81)">P$37</text>
<text x="102.8" y="83.5">33</text>
<text x="102.8" y="81">34</text>
<text x="102.8" y="78.4">35</text>
<text x="156" y="83.5" transform="rotate(-90 156 83.5)">2</text>
<text x="157.3" y="78.4">2</text>
<text x="163.6" y="82.3" transform="rotate(-90 163.6 82.3)">4</text>
<text x="252.6" y="83.5">G1</text>
<text x="63.9" y="86.1">5</text>
<text x="63.9" y="88.6">6</text>
<text x="69.8" y="84.6">P$4</text>
<text x="69.8" y="87.2">P$5</text>
<text x="69.8" y="89.7">P$6</text>
<text x="93.1" y="89.7">P$31</text>
<text x="93.1" y="87.2">P$32</text>
<text x="93.1" y="84.6">P$33</text>
<text x="102.8" y="88.6">31</text>
<text x="102.8" y="86.1">32</text>
<text x="152.3" y="86.1">1</text>
<text x="159.2" y="86.1">3</text>
<text x="241.7" y="86.1">1</text>
<text x="241.7" y="88.6">2</text>
<text x="252.6" y="88.6">6</text>
<text x="63.9" y="91.1">7</text>
<text x="63.9" y="93.7">8</text>
<text x="69.8" y="92.3">P$7</text>
<text x="69.8" y="94.8">P$8</text>
<text x="93.1" y="94.8">P$29</text>
<text x="93.1" y="92.3">P$30</text>
<text x="102.8" y="93.7">29</text>
<text x="102.8" y="91.1">30</text>
<text x="241.7" y="91.1">3</text>
<text x="241.7" y="93.7">4</text>
<text x="252.6" y="91.1">7</text>
<text x="252.6" y="93.7">8</text>
<text x="62.8" y="98.8">10</text>
<text x="62.8" y="101.3">11</text>
<text x="63.9" y="96.2">9</text>
<text x="69.8" y="97.3">P$9</text>
<text x="69.8" y="99.9">P$10</text>
<text x="93.1" y="99.9">P$27</text>
<text x="93.1" y="97.3">P$28</text>
<text x="102.8" y="101.3">26</text>
<text x="102.8" y="98.8">27</text>
<text x="102.8" y="96.2">28</text>
<text x="106.6" y="96.2">2</text>
<text x="113.5" y="96.2">1</text>
<text x="151.6" y="101.3">6</text>
<text x="241.7" y="96.2">5</text>
<text x="252.6" y="96.2">9</text>
<text x="252.6" y="98.8">G2</text>
<text x="62.8" y="103.8">12</text>
<text x="69.8" y="102.4">P$11</text>
<text x="69.8" y="105">P$12</text>
<text x="70.8" y="104.4" transform="rotate(-90 70.8 104.4)">P$13</text>
<text x="73.3" y="104.4" transform="rotate(-90 73.3 104.4)">P$14</text>
<text x="75.8" y="104.4" transform="rotate(-90 75.8 104.4)">P$15</text>
<text x="78.4" y="104.4" transform="rotate(-90 78.4 104.4)">P$16</text>
<text x="80.9" y="104.4" transform="rotate(-90 80.9 104.4)">P$17</text>
<text x="83.5" y="104.4" transform="rotate(-90 83.5 104.4)">P$18</text>
<text x="86" y="104.4" transform="rotate(-90 86 104.4)">P$19</text>
<text x="88.5" y="104.4" transform="rotate(-90 88.5 104.4)">P$20</text>
<text x="91.1" y="104.4" transform="rotate(-90 91.1 104.4)">P$21</text>
<text x="93.1" y="105">P$25</text>
<text x="93.1" y="102.4">P$26</text>
<text x="93.6" y="104.4" transform="rotate(-90 93.6 104.4)">P$22</text>
<text x="96.2" y="104.4" transform="rotate(-90 96.2 104.4)">P$23</text>
<text x="98.7" y="104.4" transform="rotate(-90 98.7 104.4)">P$24</text>
<text x="102.8" y="103.8">25</text>
<text x="139.6" y="103.8">7</text>
<text x="151.6" y="106.4">5</text>
<text x="69.6" y="111.4" transform="rotate(-90 69.6 111.4)">13</text>
<text x="72.2" y="111.4" transform="rotate(-90 72.2 111.4)">14</text>
<text x="74.7" y="111.4" transform="rotate(-90 74.7 111.4)">15</text>
<text x="77.3" y="111.4" transform="rotate(-90 77.3 111.4)">16</text>
<text x="79.8" y="111.4" transform="rotate(-90 79.8 111.4)">17</text>
<text x="82.3" y="111.4" transform="rotate(-90 82.3 111.4)">18</text>
<text x="84.9" y="111.4" transform="rotate(-90 84.9 111.4)">19</text>
<text x="87.4" y="111.4" transform="rotate(-90 87.4 111.4)">20</text>
<text x="90" y="111.4" transform="rotate(-90 90 111.4)">21</text>
<text x="92.5" y="111.4" transform="rotate(-90 92.5 111.4)">22</text>
<text x="95" y="111.4" transform="rotate(-90 95 111.4)">23</text>
<text x="97.6" y="111.4" transform="rotate(-90 97.6 111.4)">24</text>
<text x="74.7" y="119.6" transform="rotate(-90 74.7 119.6)">2</text>
<text x="77.3" y="119.6" transform="rotate(-90 77.3 119.6)">1</text>
<text x="142.1" y="119.1">1</text>
<text x="145.8" y="116.5" transform="rotate(-90 145.8 116.5)">2</text>
<text x="149.1" y="119.1">3</text>
<text x="39.3" y="136.9">4</text>
<text x="39.3" y="141.9">2</text>
<text x="39.3" y="139.4">3</text>
<text x="101.5" y="139.4">2</text>
<text x="108.5" y="139.4">1</text>
<text x="39.3" y="144.5">1</text>
<text x="101.5" y="147">2</text>
<text x="108.5" y="147">1</text>
<text x="101.5" y="154.6">2</text>
<text x="108.5" y="154.6">1</text>
<text x="101.5" y="162.2">2</text>
<text x="108.5" y="162.2">1</text>
</g>
<g font-size="1.8" fill="#800000">
<text x="121.9" y="85.7">+</text>
<text x="136.4" y="85.8">+</text>
<text x="187.9" y="85.7">+</text>
<text x="199.9" y="96">+</text>
<text x="128.8" y="98.5">+</text>
<text x="165.1" y="113.7">+</text>
</g>
<g font-size=".6" fill="#800080">
<text x="70.2" y="46.9" transform="rotate(-90 70.2 46.9)">1</text>
<text x="70.2" y="44.9" transform="rotate(-90 70.2 44.9)">SpiceOrder 2</text>
<text x="93.1" y="46.9" transform="rotate(-90 93.1 46.9)">1</text>
<text x="93.1" y="44.9" transform="rotate(-90 93.1 44.9)">SpiceOrder 2</text>
<text x="70.2" y="50" transform="rotate(-90 70.2 50)">SpiceOrder</text>
<text x="93.1" y="50" transform="rotate(-90 93.1 50)">SpiceOrder</text>
</g>
</svg>
